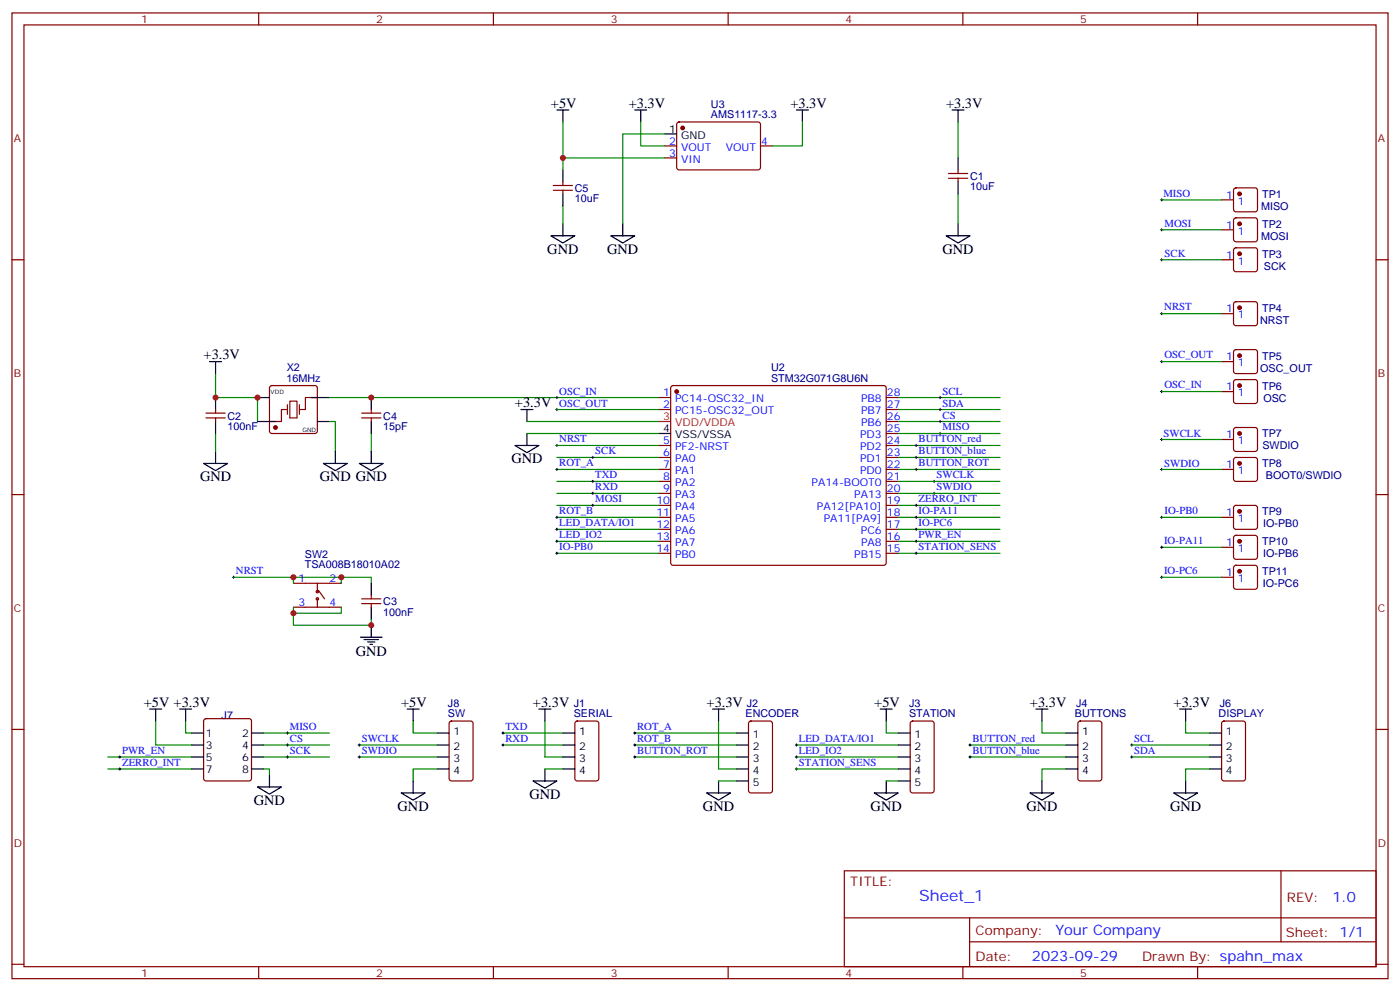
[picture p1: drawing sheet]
<svg xmlns="http://www.w3.org/2000/svg" width="412mm" height="292mm" viewBox="0 0 412 292" stroke-linecap="round" stroke-linejoin="round" font-family="sans-serif">
<g fill="none" stroke="#870000" stroke-width=".35">
<path d="M3.5 3.8h405.4v284.3h-405.4zM7.1 7.3h398.2v277.3h-398.2zM76.2 3.8v3.5M145.3 3.8v3.5M214.5 3.8v3.5M283.6 3.8v3.5M352.8 3.8v3.5M199.6 36.1l.4-.2 23.6 .1 .4 .6-.1 13-.6 .4h-23.5l-.5-.7v-12.7zM163 56h5.6M163 54.6h5.6M165.8 53.6v1M165.8 56v1.1"/>
<path d="M195.8 43h3.5M195.8 46.5h3.5M224 43h3.5M279.4 52.5h5.6M279.4 51.1h5.6M282.2 50v1.1M282.2 52.5v1.1M359.8 58.8h3.6M363.6 55.5l.5-.2h5.6l.5 .2 .2 .5v5.7l-.2 .5-.5 .2h-5.6l-.5-.3-.2-.4v-5.7zM3.5 76.5h3.6M359.8 76.5h3.6M359.8 67.7h3.6"/>
<path d="M363.6 64.3l.5-.2h5.6l.5 .2 .2 .5v5.7l-.2 .5-.5 .2h-5.6l-.5-.2-.2-.5v-5.7zM363.6 73.2l.5-.2h5.6l.5 .2 .2 .5v5.6l-.2 .5-.5 .2h-5.6l-.5-.2-.2-.5v-5.6zM405.3 76.5h3.6M359.8 92.4h3.6M363.6 89l.5-.2h5.6l.5 .2 .2 .5v5.7l-.2 .5-.5 .2h-5.6l-.5-.2-.2-.5v-5.7zM79.6 113.7l.5-.2h12.7l.5 .2 .2 .5v12.7l-.2 .5-.5 .2h-12.7l-.5-.2-.2-.5v-12.7zM93.5 117.1h-3.5v3.5h-1.8M194 117.1h3.6M197.8 113.7l.5-.2h62l.5 .2 .3 .5v51.5l-.3 .5-.5 .2h-62l-.5-.2-.2-.5v-51.5zM261.1 117.1h3.5M359.8 106.5h3.6M359.8 115.3h3.6"/>
<path d="M363.6 103.1l.5-.2h5.6l.5 .2 .2 .5v5.7l-.2 .5-.5 .2h-5.6l-.5-.2-.2-.5v-5.7zM363.6 112l.5-.2h5.6l.5 .2 .2 .5v5.6l-.2 .5-.5 .2h-5.6l-.5-.2-.2-.5v-5.6zM60.7 123h5.6M60.7 121.6h5.6M63.5 120.6v1M63.5 123v1.1M84.7 120.6h-1.8v3.5h-3.5M106.5 123h5.7M106.5 121.6h5.7M109.4 120.6v1M109.4 123v1.1M194 120.6h3.6"/>
<path d="M194 131.2h3.6M194 134.7h3.6M194 138.2h3.6M261.1 120.6h3.5M261.1 131.2h3.5M261.1 134.7h3.5M261.1 138.2h3.5M261.1 127.6h3.5M261.1 124.1h3.5M359.8 138.2h3.6M359.8 129.4h3.6M363.6 134.9l.5-.2h5.6l.5 .2 .2 .5v5.6l-.2 .5-.5 .2h-5.6l-.5-.2-.2-.5v-5.6z"/>
<path d="M363.6 126.1l.5-.2h5.6l.5 .2 .2 .5v5.6l-.2 .5-.5 .2h-5.6l-.5-.2-.2-.5v-5.6zM3.5 145.6h3.6M194 141.7h3.6M194 145.3h3.6M194 148.8h3.6M194 152.3h3.6M194 155.9h3.6M194 159.4h3.6M261.1 141.7h3.5M261.1 145.3h3.5M261.1 148.8h3.5M261.1 152.3h3.5"/>
<path d="M261.1 155.9h3.5M261.1 159.4h3.5M359.8 152.3h3.6M363.6 149l.5-.2h5.6l.5 .2 .2 .5v5.7l-.2 .5-.5 .2h-5.6l-.5-.3-.2-.4v-5.7zM363.6 157.8l.5-.2h5.6l.5 .2 .2 .5v5.7l-.2 .5-.5 .2h-5.6l-.5-.3-.2-.4v-5.7zM405.3 145.6h3.6M86.4 171.7h14.1M86.4 178.8h14.1M93.5 171.7v2.5M93.5 176.3v2.5M93.8 173.8l1.8 2.5M106.5 177.7h5.7"/>
<path d="M106.5 176.3h5.7M109.4 175.3v1M109.4 177.7v1.1M194 162.9h3.6M261.1 162.9h3.5M359.8 161.1h3.6M359.8 170h3.6M363.6 166.6l.5-.2h5.6l.5 .2 .2 .5v5.7l-.2 .5-.5 .2h-5.6l-.5-.2-.2-.5v-5.7zM3.5 214.8h3.6M60.2 211.8l.5-.2h12.7l.5 .2 .2 .5v16.9l-.3 .5-.4 .2h-12.7l-.5-.2-.2-.5v-16.9zM132.5 212.5l.5-.2h5.6l.7 .4v16.5l-.4 .7h-5.9l-.7-.4v-16.5zM169.6 212.5l.4-.2h5.7l.6 .4 .1 16.5-.5 .7h-5.9l-.6-.4-.1-16.5z"/>
<path d="M220.7 212.5l.5-.2h5.6l.7 .4v20.1l-.4 .6-5.9 .1-.7-.5v-20zM268.3 212.5l.5-.2h5.7l.6 .4 .1 20.1-.5 .6-5.9 .1-.6-.5-.1-20zM317.7 212.5l.5-.2h5.6l.7 .4 .1 16.5-.5 .7h-5.9l-.6-.4-.1-16.5zM360.1 212.5l.4-.2h5.7l.6 .4 .1 16.5-.5 .7h-5.9l-.6-.4-.1-16.5zM405.3 214.8h3.6M248.7 256.4h156.6v28.2h-156.6zM377.3 256.4v20.9M248.7 270.2h156.5M285.6 277.3h119.6M285.6 270.2v14.2M3.5 283.9h3.6M76.2 284.6v3.5"/>
<path d="M145.3 284.6v3.5M214.5 284.6v3.5M283.6 284.6v3.5M352.8 284.6v3.5M405.3 283.9h3.6"/>
<circle cx="93.5" cy="176.3" r=".35"/>
<circle cx="93.5" cy="174.2" r=".35"/>
</g>
<g fill="none" stroke="#008700" stroke-width=".35">
<path d="M165.8 35.9v14.1M188.7 35.9v7.1h7.1M195.8 39.4h-12.4v26.5M236.4 35.9v7.1h-8.9M282.2 35.9v10.6M165.8 46.5h30M282.2 57.1v8.8M342.2 58.8h17.6M165.8 60.6v5.3M342.2 67.7h17.6M342.2 76.5h17.6M342.2 92.4h17.6"/>
<path d="M63.5 110v7.1h12.3v7M97 117.1h97M264.6 117.1h30M342.2 106.5h17.6M342.2 115.3h17.6M63.5 127.6v5.3M97 124.1h1.8v8.8M109.4 127.6v5.3M155.2 127.6h38.8M155.2 124.1h38.8M164 120.6h30M164 131.2h30"/>
<path d="M164 134.7h30M164 138.2h30M264.6 120.6h30M264.6 131.2h30M264.6 134.7h30M264.6 138.2h30M264.6 127.6h30M264.6 124.1h30M342.2 138.2h17.6M342.2 129.4h17.6M164 148.8h30M164 152.3h30"/>
<path d="M164 159.4h30M164 141.7h30M164 145.3h30M164 155.9h30M264.6 148.8h30M264.6 152.3h30M264.6 159.4h30M264.6 141.7h30M264.6 145.3h30M264.6 155.9h30M342.2 152.3h17.6M68.8 170h40.6v1.7"/>
<path d="M86.4 178.8v5.3h23v-1.8M86.4 170v1.7M100.5 178.8v1.8h-14.1M100.5 170v1.7M164 162.9h30M264.6 162.9h30M342.2 161.1h17.6M342.2 170h17.6M45.9 212.3v7.1h10.5M54.7 212.3v3.5h1.7M77.6 215.8h19.4M77.6 219.4h19.4"/>
<path d="M105.8 219.4h23M121.7 212.3v3.5h7.1M148.2 219.4h17.6M148.2 215.8h17.6M160.5 212.3v10.6h5.3M187 219.4h30M187 215.8h30M211.7 212.3v14.1h5.3M234.6 219.4h30M261.1 212.3v3.5h3.5M285.8 219.4h28.2M306.9 212.3v3.5h7.1"/>
<path d="M333.4 219.4h22.9M349.2 212.3v3.5h7.1M31.7 222.9h24.7M31.7 226.4h24.7M77.6 226.4h1.8v1.8M77.6 222.9h19.4M105.8 222.9h23M128.8 226.4h-7.1v3.5M160.5 226.4h5.3M187 222.9h30M211.7 229.9h5.3M234.6 226.4h30"/>
<path d="M234.6 222.9h30M261.1 229.9h3.5M285.8 222.9h28.2M314 226.4h-7.1v3.5M333.4 222.9h22.9M356.3 226.4h-7.1v3.5"/>
</g>
<path d="M84.7 119.2v2.8M85.4 118.1h2.1v4.9h-2.1zM88.2 119.2v2.8" fill="none" stroke="#871200" stroke-width=".35"/>
<g fill="#870000" stroke="#870000" stroke-width=".35">
<circle cx="81.1" cy="125.9" r=".53"/>
<circle cx="199.3" cy="115.3" r=".53"/>
<circle cx="365.1" cy="150.6" r=".53"/>
<circle cx="365.1" cy="65.9" r=".53"/>
<circle cx="365.1" cy="74.7" r=".53"/>
<circle cx="365.1" cy="90.6" r=".53"/>
<circle cx="365.1" cy="104.7" r=".53"/>
<circle cx="365.1" cy="113.5" r=".53"/>
<circle cx="365.1" cy="159.4" r=".53"/>
<circle cx="365.1" cy="57.1" r=".53"/>
<circle cx="365.1" cy="136.5" r=".53"/>
<circle cx="365.1" cy="127.6" r=".53"/>
<circle cx="365.1" cy="168.2" r=".53"/>
<circle cx="201.1" cy="37.7" r=".53"/>
</g>
<g fill="none" stroke="#000" stroke-width=".35">
<path d="M164 32.4h3.6M165.8 32.4v3.5M187 32.4h3.5M188.7 32.4v3.5M195.8 39.4h3.5M234.6 32.4h3.5M236.4 32.4v3.5M280.5 32.4h3.5M282.2 32.4v3.5M165.8 50v3.6M165.8 57.1v3.5M282.2 46.5v3.5"/>
<path d="M282.2 53.6v3.5M162.3 69.4h7l-3.5 2.1zM165.8 65.9v3.5M179.9 69.4h7.1l-3.6 2.1zM183.4 65.9v3.5M278.7 69.4h7.1l-3.6 2.1zM282.2 65.9v3.5M61.7 106.5h3.6M63.5 106.5v3.5M63.5 117.1v3.5M75.8 117.1h3.6M91.7 117.1h5.3"/>
<path d="M109.4 117.1v3.5M60 136.5h7l-3.5 2.1zM63.5 124.1v3.5M63.5 132.9v3.6M75.8 124.1h5.3M93.5 124.1h3.5M95.2 136.5h7.1l-3.5 2.1zM98.8 132.9v3.6M105.8 136.5h7.1l-3.5 2.1zM109.4 124.1v3.5M109.4 132.9v3.6M151.7 131.2h7l-3.5 2.1z"/>
<path d="M153.5 120.6h3.5M155.2 120.6v3.5M155.2 127.6v3.6M194 127.6h3.6M109.4 171.7v3.6M109.4 178.8v3.5M106.2 187.6h6.3M107.2 188.3h4.3M108.3 189h2.1M109 189.7h.7M109.4 184.1v3.5M44.1 208.8h3.5"/>
<path d="M45.9 208.8v3.5M52.9 208.8h3.5M54.7 208.8v3.5M56.4 215.8h3.6M56.4 219.4h3.6M74.1 215.8h3.5M74.1 219.4h3.5M119.9 208.8h3.6M121.7 208.8v3.5M128.8 215.8h3.5M128.8 219.4h3.5M158.7 208.8h3.6"/>
<path d="M160.5 208.8v3.5M165.8 215.8h3.5M165.8 219.4h3.5M209.9 208.8h3.5M211.7 208.8v3.5M217 215.8h3.5M217 219.4h3.5M259.3 208.8h3.5M261.1 208.8v3.5M264.6 215.8h3.5M264.6 219.4h3.5M305.2 208.8h3.5"/>
<path d="M306.9 208.8v3.5M314 215.8h3.5M314 219.4h3.5M347.5 208.8h3.5M349.2 208.8v3.5M356.3 215.8h3.5M356.3 219.4h3.5M56.4 222.9h3.6M56.4 226.4h3.6M74.1 222.9h3.5M74.1 226.4h3.5M75.8 231.7h7.1l-3.5 2.1z"/>
<path d="M79.4 228.2v3.5M118.2 233.5h7l-3.5 2.1zM121.7 229.9v3.6M128.8 222.9h3.5M128.8 226.4h3.5M157 229.9h7l-3.5 2.2zM160.5 226.4v3.5M165.8 222.9h3.5M165.8 226.4h3.5M208.1 233.5h7.1l-3.5 2.1zM211.7 229.9v3.6M217 222.9h3.5"/>
<path d="M217 226.4h3.5M217 229.9h3.5M257.5 233.5h7.1l-3.5 2.1zM261.1 229.9v3.6M264.6 222.9h3.5M264.6 226.4h3.5M264.6 229.9h3.5M303.4 233.5h7l-3.5 2.1zM306.9 229.9v3.6M314 222.9h3.5M314 226.4h3.5M345.7 233.5h7.1l-3.6 2.1z"/>
<path d="M349.2 229.9v3.6M356.3 222.9h3.5M356.3 226.4h3.5"/>
</g>
<path d="M194 124.1h3.6" fill="none" stroke="#f00" stroke-width=".35"/>
<g fill="none" stroke="#000" stroke-width=".29">
<path d="M341.8 58.8h.7M342.2 58.5v.7M341.8 67.7h.7M341.8 76.5h.7M342.2 67.3v.7M342.2 76.1v.7M341.8 92.4h.7M342.2 92v.7M163.7 117.1h.7M164 116.7v.7M276.6 117.1h.7M276.9 116.7v.7"/>
<path d="M341.8 106.5h.7M341.8 115.3h.7M342.2 106.1v.7M342.2 114.9v.7M163.7 138.2h.7M163.7 120.6h.7M163.7 131.2h.7M164 120.2v.7M164 130.8v.7M164 137.9v.7M174.3 134.7h.7M174.6 134.3v.7"/>
<path d="M269.5 138.2h.7M269.5 131.2h.7M269.5 134.7h.7M269.9 130.8v.7M269.9 134.3v.7M269.9 137.9v.7M276.6 127.6h.7M276.6 120.6h.7M276.6 124.1h.7M276.9 120.2v.7M276.9 123.8v.7M276.9 127.3v.7"/>
<path d="M341.8 138.2h.7M341.8 129.4h.7M342.2 129v.8M342.2 137.9v.7M163.7 152.3h.7M163.7 155.9h.7M163.7 159.4h.7M164 152v.7M164 155.5v.7M164 159v.7M174.3 145.3h.7M174.3 141.7h.7"/>
<path d="M174.3 148.8h.7M174.6 141.4v.7M174.6 144.9v.7M174.6 148.4v.8M269.5 152.3h.7M269.5 148.8h.7M269.5 155.9h.7M269.5 159.4h.7M269.9 148.4v.8M269.9 152v.7M269.9 155.5v.7M269.9 159v.7"/>
<path d="M274.8 145.3h.7M274.8 141.7h.7M275.2 141.4v.7M275.2 144.9v.7M341.8 152.3h.7M342.2 152v.7M68.4 170h.7M68.8 169.6v.7M163.7 162.9h.7M164 162.6v.7M269.5 162.9h.7M269.9 162.6v.7"/>
<path d="M341.8 170h.7M341.8 161.1h.7M342.2 160.8v.7M342.2 169.6v.7M84.3 219.4h.7M84.3 215.8h.7M84.7 215.5v.7M84.7 219v.7M105.5 219.4h.7M105.8 219v.7M147.8 219.4h.7M147.8 215.8h.7"/>
<path d="M148.2 215.5v.7M148.2 219v.7M186.6 219.4h.7M186.6 215.8h.7M187 215.5v.7M187 219v.7M234.2 219.4h.7M234.6 219v.7M285.4 219.4h.7M285.8 219v.7M333 219.4h.7M333.4 219v.7"/>
<path d="M34.9 222.9h.7M34.9 226.4h.7M35.3 222.5v.7M35.3 226.1v.7M84.3 222.9h.7M84.7 222.5v.7M105.5 222.9h.7M105.8 222.5v.7M186.6 222.9h.7M187 222.5v.7M234.2 222.9h.7M234.2 226.4h.7"/>
<path d="M234.6 222.5v.7M234.6 226.1v.7M285.4 222.9h.7M285.8 222.5v.7M333 222.9h.7M333.4 222.5v.7"/>
</g>
<g fill="#c00">
<circle cx="75.8" cy="117.1" r=".88"/>
<circle cx="86.4" cy="170" r=".88"/>
<circle cx="100.5" cy="170" r=".88"/>
<circle cx="86.4" cy="180.6" r=".88"/>
<circle cx="109.4" cy="117.1" r=".88"/>
<circle cx="63.5" cy="117.1" r=".88"/>
<circle cx="109.4" cy="184.1" r=".88"/>
<circle cx="165.8" cy="46.5" r=".88"/>
</g>
<text font-size="4.6" fill="#00f" x="270.8" y="265.4">Sheet_1</text>
<g font-size="4.2">
<text x="162.3" y="31.7">+5V</text>
<text x="185.2" y="31.7">+3.3V</text>
<text x="232.8" y="31.7">+3.3V</text>
<text x="278.7" y="31.7">+3.3V</text>
<text x="161.2" y="74.7">GND</text>
<text x="178.9" y="74.7">GND</text>
<text x="277.6" y="74.7">GND</text>
<text x="60" y="105.8">+3.3V</text>
<text x="151.7" y="119.9">+3.3V</text>
<text x="150.6" y="136.5">GND</text>
<text x="58.9" y="141.7">GND</text>
<text x="94.2" y="141.7">GND GND</text>
<text x="104.8" y="193.3">GND</text>
<text x="42.3" y="208.1">+5V +3.3V</text>
<text x="118.2" y="208.1">+5V</text>
<text x="157" y="208.1">+3.3V</text>
<text x="208.1" y="208.1">+3.3V</text>
<text x="257.5" y="208.1">+5V</text>
<text x="303.4" y="208.1">+3.3V</text>
<text x="345.7" y="208.1">+3.3V</text>
<text x="74.8" y="237">GND</text>
<text x="117.1" y="238.8">GND</text>
<text x="155.9" y="235.2">GND</text>
<text x="207.1" y="238.8">GND</text>
<text x="256.5" y="238.8">GND</text>
<text x="302.3" y="238.8">GND</text>
<text x="344.7" y="238.8">GND</text>
</g>
<g font-size="4.2" fill="#00f">
<text x="392.5" y="265.7">1.0</text>
<text x="310.9" y="275.2">Your Company</text>
<text x="304" y="283">2023-09-29</text>
</g>
<g font-size="3.9" fill="#800">
<text x="250.5" y="261">TITLE:</text>
<text x="379.1" y="265.7">REV:</text>
<text x="287.4" y="275.2">Company:</text>
<text x="378.7" y="275.8">Sheet: 1/1</text>
<text x="287.4" y="282.9">Date:</text>
<text x="336.4" y="282.9">Draw</text>
<text x="346.6" y="282.9">n By: spahn_max</text>
</g>
<g font-size="3.2" fill="#800">
<text x="41.6" y="6.8">1</text>
<text x="110.8" y="6.8">2</text>
<text x="179.9" y="6.8">3</text>
<text x="249.1" y="6.8">4</text>
<text x="318.2" y="6.8">5</text>
<text x="4.1" y="41.9">A</text>
<text x="405.9" y="41.9">A</text>
<text x="4.1" y="111.1">B</text>
<text x="405.9" y="111.1">B</text>
<text x="4.1" y="180.2">C</text>
<text x="405.9" y="180.2">C</text>
<text x="4.1" y="249.3">D</text>
<text x="405.9" y="249.3">D</text>
<text x="41.6" y="287.6">1</text>
<text x="110.8" y="287.6">2</text>
<text x="179.9" y="287.6">3</text>
<text x="249.1" y="287.6">4</text>
<text x="318.2" y="287.6">5</text>
</g>
<g font-size="3.2" fill="#000080">
<text x="209.4" y="34.9">AMS1117-3.3</text>
<text x="209.4" y="31.9">U3</text>
<text x="285.8" y="53">C1</text>
<text x="169.3" y="59.6">10uF</text>
<text x="169.3" y="56.5">C5</text>
<text x="285.8" y="56.1">10uF</text>
<text x="371.8" y="58.3">TP1</text>
<text x="371.5" y="61.8">MISO</text>
<text x="371.5" y="70.6">MOSI</text>
<text x="371.8" y="67.1">TP2</text>
<text x="371.8" y="75.9">TP3</text>
<text x="372.3" y="79.4">SCK</text>
<text x="371.2" y="95.3">NRST</text>
<text x="371.8" y="91.8">TP4</text>
<text x="371.8" y="105.9">TP5</text>
<text x="84.4" y="112.5">16MHz</text>
<text x="84.5" y="109.3">X2</text>
<text x="227.1" y="112.5">STM32G071G8U6N</text>
<text x="227.1" y="109.2">U2</text>
<text x="371.2" y="109.4">OSC_OUT</text>
<text x="371.8" y="114.7">TP6</text>
<text x="372.1" y="118.2">OSC</text>
<text x="67" y="123.6">C2</text>
<text x="112.9" y="123.6">C4</text>
<text x="67" y="126.6">100nF</text>
<text x="112.9" y="126.6">15pF</text>
<text x="371.8" y="128.8">TP7</text>
<text x="371.8" y="137.6">TP8</text>
<text x="371.9" y="132.3">SWDIO</text>
<text x="372.9" y="141.2">BOOT0/SWDIO</text>
<text x="371.8" y="151.7">TP9</text>
<text x="372.1" y="155.3">IO-PB0</text>
<text x="371.8" y="160.6">TP10</text>
<text x="89.8" y="167.2">TSA008B18010A02</text>
<text x="89.8" y="164.2">SW2</text>
<text x="372.1" y="164.1">IO-PB6</text>
<text x="371.8" y="169.4">TP11</text>
<text x="372" y="172.9">IO-PC6</text>
<text x="112.9" y="178.2">C3</text>
<text x="112.9" y="181.3">100nF</text>
<text x="132" y="208">J8</text>
<text x="169" y="208.1">J1</text>
<text x="220" y="208.1">J2</text>
<text x="267.8" y="208.1">J3</text>
<text x="317" y="208.1">J4</text>
<text x="359.3" y="208.1">J6</text>
<text x="65.3" y="211.7">J7</text>
<text x="132" y="211.2">SW</text>
<text x="169" y="211.2">SERIAL</text>
<text x="219.6" y="211.2">ENCODER</text>
<text x="267.8" y="211.2">STATION</text>
<text x="316.6" y="211.2">BUTTONS</text>
<text x="359" y="211.2">DISPLAY</text>
</g>
<g font-size="3.2">
<text x="197.1" y="39.1">1</text>
<text x="200.6" y="40.9">GND</text>
<text x="195.4" y="127.3">4</text>
<text x="198.9" y="129">VSS/VSSA</text>
<text x="60.7" y="216.9">1</text>
<text x="60.7" y="220.4">3</text>
<text x="71.4" y="216.9">2</text>
<text x="71.4" y="220.4">4</text>
<text x="133.6" y="216.5">1</text>
<text x="133.6" y="220.8">2</text>
<text x="170.6" y="216.5">1</text>
<text x="170.6" y="220.8">2</text>
<text x="221.8" y="217.2">1</text>
<text x="221.8" y="220.8">2</text>
<text x="269.4" y="217.2">1</text>
<text x="269.4" y="220.8">2</text>
<text x="318.8" y="216.5">1</text>
<text x="318.8" y="220.8">2</text>
<text x="361.1" y="216.5">1</text>
<text x="361.1" y="220.8">2</text>
<text x="60.7" y="223.9">5</text>
<text x="60.7" y="227.5">7</text>
<text x="71.4" y="223.9">6</text>
<text x="71.4" y="227.5">8</text>
<text x="133.6" y="224.3">3</text>
<text x="133.6" y="227.8">4</text>
<text x="170.6" y="224.3">3</text>
<text x="170.6" y="227.8">4</text>
<text x="221.8" y="224.3">3</text>
<text x="221.8" y="227.8">4</text>
<text x="269.4" y="224.3">3</text>
<text x="269.4" y="227.8">4</text>
<text x="318.8" y="224.3">3</text>
<text x="318.8" y="227.8">4</text>
<text x="361.1" y="224.3">3</text>
<text x="361.1" y="227.8">4</text>
<text x="221.8" y="231.4">5</text>
<text x="269.4" y="231.4">5</text>
</g>
<g font-size="3.2" fill="#00f">
<text x="197.1" y="42.6">2</text>
<text x="197.1" y="46.1">3</text>
<text x="200.6" y="44.4">VOUT</text>
<text x="200.6" y="47.9">VIN</text>
<text x="213.8" y="44.4">VOUT</text>
<text x="224.2" y="42.6">4</text>
<text x="342.7" y="58">MISO</text>
<text x="361.2" y="58.5">1</text>
<text x="364.7" y="60.3">1</text>
<text x="343" y="66.7">MOSI</text>
<text x="361.2" y="67.3">1</text>
<text x="364.7" y="69.1">1</text>
<text x="343.1" y="75.5">SCK</text>
<text x="361.2" y="76.1">1</text>
<text x="364.7" y="77.9">1</text>
<text x="343" y="91.4">NRST</text>
<text x="361.2" y="92">1</text>
<text x="364.7" y="93.8">1</text>
<text x="343" y="105.5">OSC_OUT</text>
<text x="361.2" y="106.1">1</text>
<text x="364.7" y="107.9">1</text>
<text x="164.7" y="119.7">OSC_OUT</text>
<text x="164.7" y="116.2">OSC_IN</text>
<text x="195.4" y="116.7">1</text>
<text x="198.9" y="118.5">PC14-OSC32_IN</text>
<text x="253.6" y="118.5">PB8</text>
<text x="261.2" y="116.7">28</text>
<text x="277.6" y="119.7">SDA</text>
<text x="277.6" y="116.2">SCL</text>
<text x="343" y="114.3">OSC_IN</text>
<text x="361.2" y="114.9">1</text>
<text x="364.7" y="116.7">1</text>
<text x="195.4" y="120.2">2</text>
<text x="198.9" y="122">PC15-OSC32_OUT</text>
<text x="253.6" y="125.5">PB6</text>
<text x="253.6" y="122">PB7</text>
<text x="261.2" y="123.8">26</text>
<text x="261.2" y="120.2">27</text>
<text x="277.6" y="123.2">CS</text>
<text x="164.7" y="130.3">NRST</text>
<text x="195.4" y="130.8">5</text>
<text x="253.4" y="129">PD3</text>
<text x="261.2" y="130.8">24</text>
<text x="261.2" y="127.3">25</text>
<text x="270.6" y="130.3">BUTTON_red</text>
<text x="277.6" y="126.8">MISO</text>
<text x="342.8" y="128.5">SWCLK</text>
<text x="361.2" y="129">1</text>
<text x="364.7" y="130.8">1</text>
<text x="164.7" y="137.3">ROT_A</text>
<text x="175.3" y="133.8">SCK</text>
<text x="195.4" y="134.3">6</text>
<text x="195.4" y="137.9">7</text>
<text x="198.9" y="132.6">PF2-NRST</text>
<text x="198.9" y="136.1">PA0</text>
<text x="253.4" y="136.1">PD1</text>
<text x="253.4" y="132.6">PD2</text>
<text x="261.2" y="137.9">22</text>
<text x="261.2" y="134.3">23</text>
<text x="270.6" y="137.3">BUTTON_ROT</text>
<text x="270.6" y="133.8">BUTTON_blue</text>
<text x="342.9" y="137.4">SWDIO</text>
<text x="361.2" y="137.9">1</text>
<text x="175.3" y="140.9">TXD</text>
<text x="195.4" y="141.4">8</text>
<text x="198.9" y="139.6">PA1</text>
<text x="198.9" y="143.2">PA2</text>
<text x="239" y="143.2">PA14-BOOT0</text>
<text x="253.4" y="139.6">PD0</text>
<text x="261.2" y="141.4">21</text>
<text x="275.9" y="140.9">SWCLK</text>
<text x="364.7" y="139.6">1</text>
<text x="175.3" y="147.9">MOSI</text>
<text x="175.3" y="144.4">RXD</text>
<text x="193.3" y="148.4">10</text>
<text x="195.4" y="144.9">9</text>
<text x="198.9" y="146.7">PA3</text>
<text x="251.6" y="146.7">PA13</text>
<text x="261.2" y="148.4">19</text>
<text x="261.2" y="144.9">20</text>
<text x="270.6" y="147.9">ZERRO_INT</text>
<text x="275.9" y="144.4">SWDIO</text>
<text x="164.7" y="151.4">ROT_B</text>
<text x="164.7" y="155">LED_DATA/IO1</text>
<text x="193.3" y="152">11</text>
<text x="193.3" y="155.5">12</text>
<text x="198.9" y="150.2">PA4</text>
<text x="198.9" y="153.7">PA5</text>
<text x="240.6" y="150.2">PA12[PA10]</text>
<text x="242.7" y="153.7">PA11[PA9]</text>
<text x="261.2" y="155.5">17</text>
<text x="261.2" y="152">18</text>
<text x="270.6" y="155">IO-PC6</text>
<text x="270.6" y="151.4">IO-PA11</text>
<text x="343" y="151.4">IO-PB0</text>
<text x="361.2" y="152">1</text>
<text x="364.7" y="153.7">1</text>
<text x="164.7" y="158.5">LED_IO2</text>
<text x="193.3" y="159">13</text>
<text x="198.9" y="157.3">PA6</text>
<text x="198.9" y="160.8">PA7</text>
<text x="253.6" y="157.3">PC6</text>
<text x="253.7" y="160.8">PA8</text>
<text x="261.2" y="159">16</text>
<text x="270.6" y="158.5">PWR_EN</text>
<text x="342.9" y="160.3">IO-PA11</text>
<text x="361.2" y="160.8">1</text>
<text x="164.7" y="162">IO-PB0</text>
<text x="193.3" y="162.6">14</text>
<text x="198.9" y="164.3">PB0</text>
<text x="251.6" y="164.3">PB15</text>
<text x="261.2" y="162.6">15</text>
<text x="270.6" y="162">STATION_SENS</text>
<text x="364.7" y="162.6">1</text>
<text x="69.5" y="169.1">NRST</text>
<text x="87.9" y="171.4">1</text>
<text x="97" y="171.4">2</text>
<text x="342.9" y="169.1">IO-PC6</text>
<text x="361.2" y="169.6">1</text>
<text x="364.7" y="171.4">1</text>
<text x="87.9" y="178.4">3</text>
<text x="97" y="178.4">4</text>
<text x="85.4" y="214.9">MISO</text>
<text x="148.9" y="214.9">TXD</text>
<text x="187.7" y="214.9">ROT_A</text>
<text x="85.4" y="218.5">CS</text>
<text x="106.5" y="218.5">SWCLK</text>
<text x="148.9" y="218.5">RXD</text>
<text x="187.7" y="218.5">ROT_B</text>
<text x="235.3" y="218.5">LED_DATA/IO1</text>
<text x="286.5" y="218.5">BUTTON_red</text>
<text x="334.1" y="218.5">SCL</text>
<text x="36" y="222">PWR_EN</text>
<text x="36" y="225.5">ZERRO_INT</text>
<text x="85.4" y="222">SCK</text>
<text x="106.5" y="222">SWDIO</text>
<text x="187.7" y="222">BUTTON_ROT</text>
<text x="235.3" y="225.5">STATION_SENS</text>
<text x="235.3" y="222">LED_IO2</text>
<text x="286.5" y="222">BUTTON_blue</text>
<text x="334.1" y="222">SDA</text>
</g>
<g font-size="3.2" fill="#f00">
<text x="195.4" y="123.8">3</text>
<text x="198.9" y="125.5">VDD/VDDA</text>
</g>
<g font-size="1.8">
<text x="79.7" y="116">VDD</text>
<text x="89.1" y="127.3">GND</text>
</g>
</svg>
